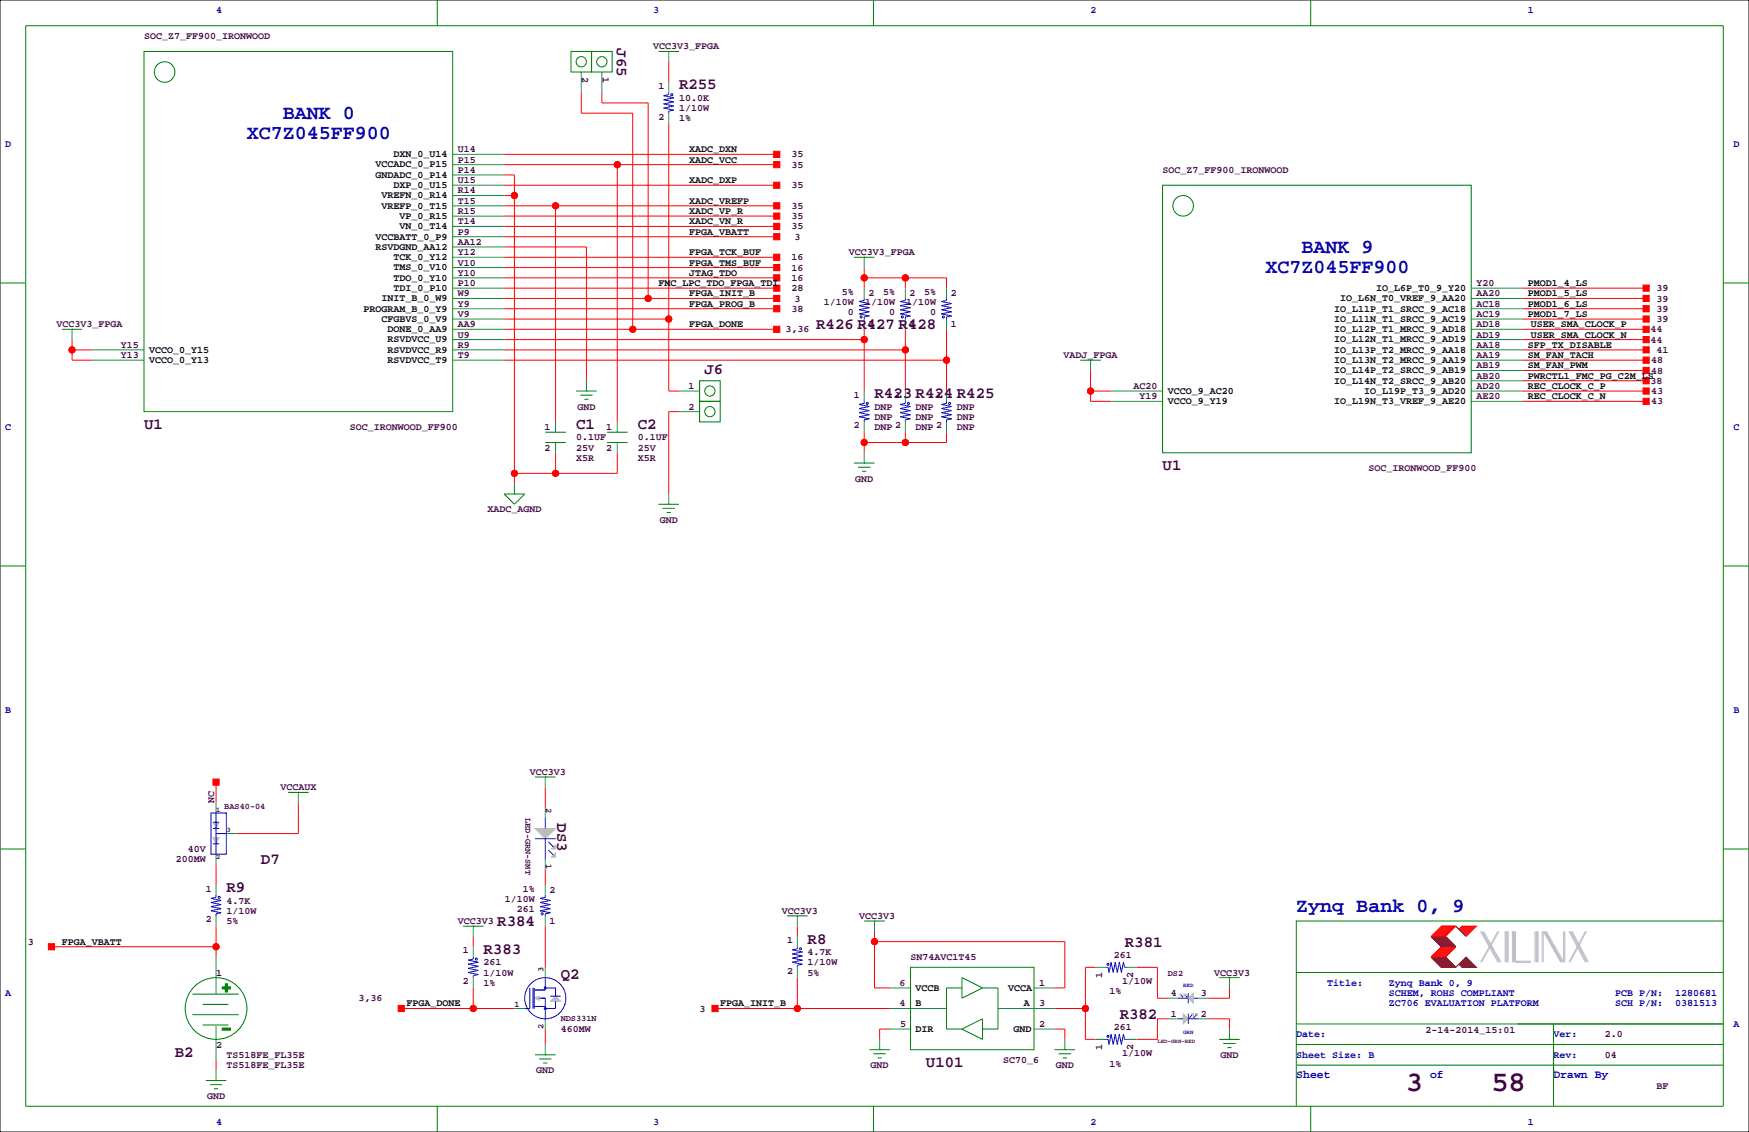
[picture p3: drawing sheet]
<svg xmlns="http://www.w3.org/2000/svg" width="432mm" height="279mm" viewBox="0 0 432 279" stroke-linecap="round" stroke-linejoin="round" font-family="sans-serif">
<path d="M0 0h431.8v279.4h-431.8z" fill="none" stroke="#000" stroke-width=".25"/>
<g fill="none" stroke="#f00" stroke-width=".25">
<path d="M165.1 15.2v5.1M124.5 38.1h67.3M143.5 22.9v5h12.7v53.4M148.6 22.9v2.5h11.4v48.3M165.1 30.5v66h2.5M124.5 43.2h2.5v76.2M124.5 48.3h2.5M124.5 50.8h67.3M124.5 58.4h67.3M124.5 40.6h67.3M124.5 55.9h67.3M124.5 53.3h67.3"/>
<path d="M124.5 45.7h67.3M137.2 50.8v53.3M152.4 40.6v63.5M124.5 76.2h67.3M124.5 71.1h67.3M124.5 73.7h67.3M124.5 78.7h40.6M124.5 68.6h67.3M124.5 63.5h67.3M124.5 61h20.3v33M124.5 66h67.3M213.4 68.6h20.3v2.5"/>
<path d="M213.4 66v5.1M223.5 68.6v2.5M375.9 76.2h30.5M375.9 71.1h30.5M375.9 73.7h30.5M375.9 78.7h30.5M17.8 86.4h5.1M17.8 83.8v5.1h5.1M124.5 81.3h67.3M124.5 86.4h99M124.5 88.9h109.2M124.5 83.8h88.9"/>
<path d="M213.4 81.3v15.2M223.5 81.3v15.2M233.7 81.3v15.2M269.2 96.5h5.1M269.2 91.4v7.7h5.1M375.9 81.3h30.5M375.9 86.4h30.5M375.9 88.9h30.5M375.9 96.5h30.5M375.9 99.1h30.5M375.9 83.8h30.5M375.9 94h30.5"/>
<path d="M375.9 91.4h30.5M137.2 111.8v5M152.4 111.8v5h-25.4M167.6 101.6h-2.5v20.3M213.4 106.7v5.1M223.5 106.7v2.5M233.7 106.7v2.5h-20.3M53.3 193v5.1M73.7 198.1v7.6h-15.3M134.6 194.3v5.1M53.3 213.4v5M134.6 214.6v3.8"/>
<path d="M12.7 233.7h40.6M53.3 228.6v7.6M116.8 231.1v2.6M134.6 228.6v10.2M196.8 228.6v2.5M215.9 232.4h47v11.4h-2.6M215.9 229.9v13.9h3.8M270.5 238.8h-2.5v17.7h2.5M280.7 238.8h5.1v7.6h2.5M355.9 233.7l-2.6 2.5h3.6l2.5-2.5M355.9 228.6h3.5l-2.5 2.5h-3.6zM356.1 233.7l-2.5 2.5"/>
<path d="M356.1 228.6l-2.5 2.5M356.4 233.7l-2.6 2.5M356.4 228.6l-2.6 2.5M356.6 233.7l-2.5 2.5M356.6 228.6l-2.5 2.5M356.9 233.7l-2.6 2.5M356.9 228.6l-2.6 2.5M357.1 233.7l-2.5 2.5M357.1 228.6l-2.5 2.5M357.4 233.7l-2.6 2.5M357.4 228.6l-2.6 2.5M357.6 233.7l-2.5 2.5"/>
<path d="M357.6 228.6l-2.5 2.5M357.9 233.7l-2.6 2.5M357.9 228.6l-2.6 2.5M358.1 233.7l-2.5 2.5M358.1 228.6l-2.5 2.5M358.4 233.7l-2.5 2.5M358.4 228.6l-2.5 2.5M358.6 233.7l-2.5 2.5M358.6 228.6l-2.5 2.5M358.9 233.7l-2.5 2.5M358.9 228.6l-2.5 2.5M359.2 233.7l-2.6 2.5"/>
<path d="M359.2 228.6l-2.6 2.5M360.2 229.4l.7-.8h3.6l-2.6 2.5M361.2 228.6l-.8 .8M361.4 228.6l-1 1M361.7 228.6l-1 1M361.9 228.6l-1.2 1.3M362.2 228.6l-1.3 1.3M362.5 228.6l-1.6 1.5M362.7 228.6l-1.5 1.5M363 228.6l-1.8 1.8M363.2 228.6l-1.8 1.8M363.5 228.6l-2.1 2"/>
<path d="M363.7 228.6l-2 2M364 228.6l-2.3 2.3M364.2 228.6l-2.3 2.3M99.1 248.9h27.9M116.8 243.8v5.1M134.6 254v3.8M176.5 248.9h43.2M196.8 241.3v7.6M219.7 254h-2.5v2.5M260.3 254h2.6v2.5M260.3 248.9h7.7M288.3 251.5h-2.5v5h-5.1"/>
<path d="M298.4 251.5h5.1v2.5M303.5 243.8v2.6h-5.1M53.3 261.6v2.6"/>
<circle cx="127" cy="48.3" r=".76"/>
<circle cx="137.2" cy="50.8" r=".76"/>
<circle cx="152.4" cy="40.6" r=".76"/>
<circle cx="160" cy="73.7" r=".76"/>
<circle cx="165.1" cy="78.7" r=".76"/>
<circle cx="213.4" cy="68.6" r=".76"/>
<circle cx="223.5" cy="68.6" r=".76"/>
<circle cx="17.8" cy="86.4" r=".76"/>
<circle cx="156.2" cy="81.3" r=".76"/>
<circle cx="213.4" cy="83.8" r=".76"/>
<circle cx="223.5" cy="86.4" r=".76"/>
<circle cx="233.7" cy="88.9" r=".76"/>
<circle cx="269.2" cy="96.5" r=".76"/>
<circle cx="127" cy="116.8" r=".76"/>
<circle cx="137.2" cy="116.8" r=".76"/>
<circle cx="213.4" cy="109.2" r=".76"/>
<circle cx="223.5" cy="109.2" r=".76"/>
<circle cx="53.3" cy="233.7" r=".76"/>
<circle cx="215.9" cy="232.4" r=".76"/>
<circle cx="116.8" cy="248.9" r=".76"/>
<circle cx="196.9" cy="248.9" r=".76"/>
<circle cx="268" cy="248.9" r=".76"/>
</g>
<g fill="#f00" stroke="#f00" stroke-width=".25">
<path d="M405.6 75.4h1.6v1.6h-1.6z" fill-rule="evenodd"/>
<path d="M405.6 70.4h1.6v1.5h-1.6z" fill-rule="evenodd"/>
<path d="M405.6 72.9h1.6v1.5h-1.6z" fill-rule="evenodd"/>
<path d="M405.6 78h1.6v1.5h-1.6z" fill-rule="evenodd"/>
<path d="M191 80.5h1.5v1.5h-1.5z" fill-rule="evenodd"/>
<path d="M191 72.9h1.5v1.5h-1.5z" fill-rule="evenodd"/>
<path d="M98.3 248.2h1.5v1.5h-1.5z" fill-rule="evenodd"/>
<path d="M11.9 232.9h1.6v1.5h-1.6z" fill-rule="evenodd"/>
<path d="M52.6 192.3h1.5v1.5h-1.5z" fill-rule="evenodd"/>
<path d="M191 50h1.5v1.6h-1.5z" fill-rule="evenodd"/>
<path d="M191 57.7h1.5v1.5h-1.5z" fill-rule="evenodd"/>
<path d="M191 62.7h1.5v1.6h-1.5z" fill-rule="evenodd"/>
<path d="M191 75.4h1.5v1.6h-1.5z" fill-rule="evenodd"/>
<path d="M191 39.9h1.5v1.5h-1.5z" fill-rule="evenodd"/>
<path d="M191 55.1h1.5v1.5h-1.5z" fill-rule="evenodd"/>
<path d="M191 52.6h1.5v1.5h-1.5z" fill-rule="evenodd"/>
<path d="M191 45h1.5v1.5h-1.5z" fill-rule="evenodd"/>
<path d="M191 37.3h1.5v1.6h-1.5z" fill-rule="evenodd"/>
<path d="M191 70.4h1.5v1.5h-1.5z" fill-rule="evenodd"/>
<path d="M191 65.3h1.5v1.5h-1.5z" fill-rule="evenodd"/>
<path d="M191 67.8h1.5v1.5h-1.5z" fill-rule="evenodd"/>
<path d="M175.8 248.2h1.5v1.5h-1.5z" fill-rule="evenodd"/>
<path d="M405.6 83.1h1.6v1.5h-1.6z" fill-rule="evenodd"/>
<path d="M405.6 80.5h1.6v1.5h-1.6z" fill-rule="evenodd"/>
<path d="M405.6 93.2h1.6v1.5h-1.6z" fill-rule="evenodd"/>
<path d="M405.6 90.7h1.6v1.5h-1.6z" fill-rule="evenodd"/>
<path d="M405.6 88.1h1.6v1.6h-1.6z" fill-rule="evenodd"/>
<path d="M405.6 95.8h1.6v1.5h-1.6z" fill-rule="evenodd"/>
<path d="M405.6 98.3h1.6v1.5h-1.6z" fill-rule="evenodd"/>
<path d="M405.6 85.6h1.6v1.5h-1.6z" fill-rule="evenodd"/>
<circle cx="215.9" cy="232.4" r=".76"/>
<circle cx="156.2" cy="81.3" r=".76"/>
<circle cx="160" cy="73.7" r=".76"/>
<circle cx="223.5" cy="109.2" r=".76"/>
<circle cx="213.4" cy="109.2" r=".76"/>
<circle cx="223.5" cy="68.6" r=".76"/>
<circle cx="213.4" cy="68.6" r=".76"/>
<circle cx="223.5" cy="86.4" r=".76"/>
<circle cx="17.8" cy="86.4" r=".76"/>
<circle cx="165.1" cy="78.7" r=".76"/>
<circle cx="116.8" cy="248.9" r=".76"/>
<circle cx="137.2" cy="116.8" r=".76"/>
<circle cx="127" cy="116.8" r=".76"/>
<circle cx="127" cy="48.3" r=".76"/>
<circle cx="53.3" cy="233.7" r=".76"/>
<circle cx="137.2" cy="50.8" r=".76"/>
<circle cx="152.4" cy="40.6" r=".76"/>
<circle cx="269.2" cy="96.5" r=".76"/>
<circle cx="213.4" cy="83.8" r=".76"/>
<circle cx="233.7" cy="88.9" r=".76"/>
<circle cx="268" cy="248.9" r=".76"/>
<circle cx="196.9" cy="248.9" r=".76"/>
</g>
<g fill="none" stroke="#008080" stroke-width=".25">
<path d="M143.5 17.8v5.1M148.6 17.8v5.1M165.1 12.7v2.5M111.8 38.1h12.7M165.1 20.3v2.6M165.1 27.9v2.6M111.8 58.4h12.7M111.8 55.9h12.7M111.8 53.3h12.7M111.8 50.8h12.7M111.8 48.3h12.7M111.8 45.7h12.7"/>
<path d="M111.8 43.2h12.7M111.8 40.6h12.7M111.8 78.7h12.7M111.8 76.2h12.7M111.8 73.7h12.7M111.8 71.1h12.7M111.8 68.6h12.7M111.8 66h12.7M111.8 63.5h12.7M111.8 61h12.7M213.4 63.5v2.5M213.4 71.1v2.6"/>
<path d="M213.4 78.7v2.6M223.5 71.1v2.6M223.5 78.7v2.6M233.7 71.1v2.6M233.7 78.7v2.6M363.2 78.7h12.7M363.2 76.2h12.7M363.2 73.7h12.7M363.2 71.1h12.7M17.8 81.3v2.5M22.9 88.9h12.7M22.9 86.4h12.7"/>
<path d="M111.8 88.9h12.7M111.8 86.4h12.7M111.8 83.8h12.7M111.8 81.3h12.7M144.8 94v2.5M167.6 96.5h5.1M213.4 96.5v2.6M223.5 96.5v2.6M233.7 96.5v2.6M269.2 88.9v2.5M274.3 96.5h12.7M274.3 99.1h12.7"/>
<path d="M363.2 96.5h12.7M363.2 88.9h12.7M363.2 86.4h12.7M363.2 83.8h12.7M363.2 81.3h12.7M363.2 99.1h12.7M363.2 94h12.7M363.2 91.4h12.7M127 119.4v2.5M137.2 104.1v2.6M137.2 109.2v2.6M152.4 104.1v2.6"/>
<path d="M152.4 109.2v2.6M167.6 101.6h5.1M213.4 104.1v2.6M213.4 111.8v2.5M223.5 104.1v2.6M233.7 104.1v2.6M165.1 121.9v2.6M53.3 198.1v2.6M73.7 195.6v2.5M134.6 191.8v2.5M134.6 199.4v2.5M53.3 210.8v2.6"/>
<path d="M53.3 218.4v2.6M55.9 205.7h2.5M134.6 212.1v2.5M134.6 218.4v2.6M53.3 226.1v2.5M53.3 236.2v9.2M116.8 228.6v2.5M116.8 233.7v2.5M134.6 226.1v2.5M134.6 238.8v2.5M196.8 226.1v2.5M196.8 231.1v2.6"/>
<path d="M196.8 238.8v2.5M215.9 227.3v2.6M270.5 238.8h2.5M278.1 238.8h2.6M53.3 253.2v8.4M116.8 241.3v2.5M127 248.9h2.5M134.6 251.5v2.5M134.6 257.8v2.5M217.2 256.5v2.6M219.7 248.9h14M219.7 254h5.1"/>
<path d="M219.7 243.8h5.1M246.4 248.9h13.9M255.3 254h5M255.3 243.8h5M262.9 256.5v2.6M270.5 256.5h2.5M278.1 256.5h2.6M288.3 246.4h2.5M288.3 251.5h2.5M295.9 246.4h2.5M295.9 251.5h2.5M303.5 241.3v2.5"/>
<path d="M303.5 254v2.5M53.3 264.2v2.5"/>
</g>
<g fill="none" stroke="#008000" stroke-width=".25">
<path d="M6.3 6.4h419.1v266.6h-419.1zM35.6 12.7h76.2v88.9h-76.2zM107.9 0v6.4M141 12.7h5v5.1h-5zM146 12.7h5.1v5.1h-5.1zM162.6 12.7h5M165.1 12.7h.1M215.6 0v6.4M323.6 0v6.4M287 45.7h76.2v66.1h-76.2zM0 69.8h6.3M210.8 63.5h5.1"/>
<path d="M213.4 63.5h.1M425.4 69.8h6.4M15.2 81.3h5.1M17.8 81.3h.1M142.2 96.5h5.1M143.3 97.5h3M144.3 98.6h1M144.8 96.5h.1M172.7 94h5.1v5.1h-5.1zM172.7 99.1h5.1v5h-5.1zM266.7 88.9h5.1M269.2 88.9h.1"/>
<path d="M134.6 109.2h5.1M134.6 106.7h5.1M149.9 109.2h5M149.9 106.7h5M210.8 114.3h5.1M211.8 115.3h3.1M212.9 116.3h1M213.4 114.3h.1M0 139.7h6.3M124.5 121.9h5l-2.5 2.6zM127 121.9h.1M162.6 124.5h5"/>
<path d="M163.6 125.5h3M164.6 126.5h1M165.1 124.5h.1M425.4 139.7h6.4M71.1 195.6h5.1M73.7 195.6h.1M132.1 191.8h5.1M134.6 191.8h.1M0 209.5h6.3M425.4 209.5h6.4M114.3 228.6h5.1M116.8 228.6h.1"/>
<path d="M194.3 226.1h5.1M196.8 226.1h.1M213.4 227.3h5M215.9 227.3h.1M224.8 238.8h30.5v20.3h-30.5zM425.4 227.3h-105.4v35.6M43.2 243.8h.1M47.5 245.4h11.4M47.5 250.4h11.4M50 253h6.4M50 247.9h6.4M53.3 241.3h.1"/>
<path d="M214.6 259.1h5.1M217.2 259.1h.1M237.5 241.3l5.1 2.5-5.1 2.6zM237.5 243.8h-3.8v10.2h3.8M237.5 254l5.1-2.5v5zM242.6 243.8h3.8v10.2h-3.8M260.3 259.1h5.1M262.9 259.1h.1M301 241.3h5.1M301 256.5h5.1M302 257.6h3.1M303 258.6h1"/>
<path d="M303.5 241.3h.1M303.5 256.5h.1M320 257.8h105.4M320 252.7h105.4M320 240h105.4M383.5 252.7v20.3M50.8 266.7h5.1M51.8 267.7h3.1M52.8 268.7h1M53.3 266.7h.1M107.9 273v6.4M132.1 260.3h5.1"/>
<path d="M133.1 261.4h3M134.1 262.4h1M134.6 260.3h.1M215.6 260.1h3.1M215.6 273v6.4M216.7 261.1h1M261.4 260.1h3M262.4 261.1h1M320 262.9v10.1M320 262.9h105.4M323.6 273v6.4M383.5 264.2h.1"/>
<circle cx="40.6" cy="17.8" r="2.54"/>
<circle cx="143.5" cy="15.2" r="1.27"/>
<circle cx="148.6" cy="15.2" r="1.27"/>
<circle cx="292.1" cy="50.8" r="2.54"/>
<circle cx="175.3" cy="96.5" r="1.27"/>
<circle cx="175.3" cy="101.6" r="1.27"/>
<circle cx="53.3" cy="248.9" r="7.6"/>
</g>
<g fill="none" stroke="#00f" stroke-width=".25">
<path d="M165.1 22.9v.5l-1.3 .2 2.6 .5-2.6 .5 2.6 .5-2.6 .6 2.6 .5-2.6 .5 2.6 .5-1.3 .2v.5M213.4 73.7v.5l-1.3 .2 2.5 .5-2.5 .5 2.5 .5-2.5 .6 2.5 .5-2.5 .5 2.5 .5-1.2 .2v.5M223.5 73.7v.5l-1.3 .2 2.6 .5-2.6 .5 2.6 .5-2.6 .6 2.6 .5-2.6 .5 2.6 .5-1.3 .2v.5M233.7 73.7v.5l-1.3 .2 2.5 .5-2.5 .5 2.5 .5-2.5 .6 2.5 .5-2.5 .5 2.5 .5-1.2 .2v.5M213.4 99.1v.5l-1.3 .2 2.5 .5-2.5 .5 2.5 .5-2.5 .6 2.5 .5-2.5 .5 2.5 .5-1.2 .2v.5M223.5 99.1v.5l-1.3 .2 2.6 .5-2.6 .5 2.6 .5-2.6 .6 2.6 .5-2.6 .5 2.6 .5-1.3 .2v.5M233.7 99.1v.5l-1.3 .2 2.5 .5-2.5 .5 2.5 .5-2.5 .6 2.5 .5-2.5 .5 2.5 .5-1.2 .2v.5M52.1 200.7h3.8v10.1h-3.8zM52.6 202.9h1.5M52.6 208.3h1.5M52.6 204.5h1.5M53.3 205.7h2.6"/>
<path d="M53.3 200.7v10.1M132.1 207h5.1M134.6 201.9v2.6M134.6 207v5.1M135.4 207.8l1.3 1.2M135.4 209.8l1.3 1.3M53.3 221v.5l-1.2 .2 2.5 .5-2.5 .6 2.5 .5-2.5 .5 2.5 .5-2.5 .5 2.5 .5-1.3 .3v.5M116.8 236.2v.5l-1.2 .3 2.5 .5-2.5 .5 2.5 .5-2.5 .5 2.5 .5-2.5 .5 2.5 .5-1.3 .3v.5M134.6 221v.5l-1.3 .2 2.6 .5-2.6 .6 2.6 .5-2.6 .5 2.6 .5-2.6 .5 2.6 .5-1.3 .3v.5M196.8 233.7v.5l-1.2 .2 2.5 .5-2.5 .6 2.5 .5-2.5 .5 2.5 .5-2.5 .5 2.5 .5-1.3 .3v.5M273 238.8h.6l.2 1.2 .5-2.5 .5 2.5 .5-2.5 .5 2.5 .6-2.5 .5 2.5 .5-2.5 .2 1.3h.5M130.8 243.8v5.1h-1.3"/>
<path d="M131.6 243.8v5.1M131.8 243.8v5.1M131.8 248.4h2.8M133.1 246.4h1.5v5.1M134.6 241.3v3h-2.8M134.6 243.8h2.6v2.1M135.9 245.9h2.5M137.2 247.1v1.8h-2.6M273 256.5h.6l.2 1.3 .5-2.5 .5 2.5 .5-2.5 .5 2.5 .6-2.5 .5 2.5 .5-2.5 .2 1.2h.5M290.8 246.4h2.6M290.8 251.5h1.3M291.3 245.4l.8 .7"/>
<path d="M292.4 245.4l.7 .7M293.4 251.5h2.5M293.4 245.1v2.5M293.4 250.2v2.5M294.4 250.4l-.8 .8M294.6 246.4h1.3M295.4 250.4l-.8 .8"/>
<circle cx="165.9" cy="23.4" r=".25"/>
<circle cx="212.6" cy="78.2" r=".25"/>
<circle cx="222.8" cy="78.2" r=".25"/>
<circle cx="232.9" cy="78.2" r=".25"/>
<circle cx="214.1" cy="99.6" r=".25"/>
<circle cx="224.3" cy="99.6" r=".25"/>
<circle cx="234.4" cy="99.6" r=".25"/>
<circle cx="54.1" cy="221.5" r=".25"/>
<circle cx="117.6" cy="236.7" r=".25"/>
<circle cx="133.9" cy="225.6" r=".25"/>
<circle cx="197.6" cy="234.2" r=".25"/>
<circle cx="273.6" cy="238" r=".25"/>
<circle cx="134.6" cy="246.4" r="5.1"/>
<circle cx="134.6" cy="248.9" r=".25"/>
<circle cx="134.6" cy="243.8" r=".25"/>
<circle cx="273.6" cy="255.8" r=".25"/>
</g>
<g fill="#c0c0c0" stroke="#c0c0c0" stroke-width=".25">
<path d="M132.1 204.5h5.1l-2.6 2.5z" fill-rule="evenodd"/>
<path d="M137.2 208.5v1h-1.1z" fill-rule="evenodd"/>
<path d="M137.2 210.6v1h-1.1z" fill-rule="evenodd"/>
<path d="M131.8 246.4l1.3-.5v1z" fill-rule="evenodd"/>
<path d="M137.2 245.9l1.2 1.2h-2.5z" fill-rule="evenodd"/>
<path d="M52.6 202.9h1.5l-.8 1.6z" fill-rule="evenodd"/>
<path d="M52.6 206.8h1.5l-.8 1.5z" fill-rule="evenodd"/>
<path d="M292.1 250.2l1.3 1.3-1.3 1.2z" fill-rule="evenodd"/>
<path d="M295.1 250.2h.6v.5z" fill-rule="evenodd"/>
<path d="M293.4 246.4l1.2-1.3v2.5z" fill-rule="evenodd"/>
<path d="M292.4 245.4h.5l-.5 .5z" fill-rule="evenodd"/>
<path d="M291.3 245.4h.5l-.5 .5z" fill-rule="evenodd"/>
<path d="M294.1 250.2h.5v.5z" fill-rule="evenodd"/>
</g>
<g fill="#008000" stroke="#008000" stroke-width=".25">
<path d="M54.9 253.7h2v.6h-2z" fill-rule="evenodd"/>
<path d="M55.6 242.8h.5v.8h.8v.5h-.8v.8h-.5v-.8h-.7v-.5h.7z" fill-rule="evenodd"/>
</g>
<g fill="none" stroke="#800000" stroke-width=".25">
<path d="M353.3 236.2l2.6 2.6h3.5M353.3 231.1l2.6 2.6M353.6 231.1l2.5 2.6M353.6 236.2l2.5 2.6M353.8 231.1l2.6 2.6M353.8 236.2l2.6 2.6M354.1 231.1l2.5 2.6M354.1 236.2l2.5 2.6M354.3 231.1l2.6 2.6M354.3 236.2l2.6 2.6M354.6 231.1l2.5 2.6M354.6 236.2l2.5 2.6"/>
<path d="M354.8 231.1l2.6 2.6M354.8 236.2l2.6 2.6M355.1 231.1l2.5 2.6M355.1 236.2l2.5 2.6M355.3 231.1l2.6 2.6M355.3 236.2l2.6 2.6M355.6 231.1l2.5 2.6M355.6 236.2l2.5 2.6M355.9 231.1l2.5 2.6M355.9 236.2l2.5 2.6M356.1 231.1l2.5 2.6M356.1 236.2l2.5 2.6"/>
<path d="M356.4 231.1l2.5 2.6M356.4 236.2l2.5 2.6M356.6 231.1l2.6 2.6M356.6 236.2l2.6 2.6M356.9 231.1l2.5 2.6M356.9 236.2l2.5 2.6M359.4 228.6l2.5 2.5M360.2 238l.7 .8h3.6l-2.6-2.6-2.5 2.6M360.4 237.7l1 1.1M360.4 238l.8 .8M360.7 237.5l1.2 1.3M360.7 237.7l1 1.1"/>
<path d="M360.9 237.2l1.6 1.6M360.9 237.5l1.3 1.3M361.2 237l1.8 1.8M361.2 237.2l1.5 1.6M361.4 236.7l2.1 2.1M361.4 237l1.8 1.8M361.7 236.5l2.3 2.3M361.7 236.7l2 2.1M361.9 236.5l2.3 2.3"/>
</g>
<g fill="none" stroke="#c0c0c0" stroke-width=".25">
<path d="M365.5 229.9l4.3 7.6M365.8 229.9l4.3 7.6M366 229.9l4.3 7.6M366.3 229.9l4.3 7.6M369.8 229.9l-4.3 7.6M370.1 229.9l-4.3 7.6M371.6 229.9v7.6M371.9 229.9v7.6M372.1 229.9v7.6M372.4 229.9v7.6M373.4 229.9v7.6M373.6 229.9v7.6"/>
<path d="M373.9 229.9v7.6M374.1 229.9v7.6h3.9M374.1 237.2h3.9M379 229.9v7.6M379.2 229.9v7.6M379.5 229.9v7.6M379.7 229.9v7.6M380.7 229.9v7.6M381 237.5v-7.6l4.3 7.6M381.3 229.9l4.3 7.6M381.5 229.9l4.3 7.6M381.8 229.9l4.3 7.6v-7.6"/>
<path d="M386.3 229.9v7.6M387.3 229.9l4.1 7.6M387.6 229.9l4.1 7.6M387.9 229.9l4 7.6M388.1 229.9l4.1 7.6M391.4 229.9l-4.1 7.6M391.7 229.9l-4.1 7.6"/>
</g>
<g font-size="7.1" fill="#400040">
<text x="347" y="269.3">3</text>
<text x="368.2" y="269.3">58</text>
</g>
<g font-size="4.9" fill="#0000a0">
<text x="69.8" y="29.3">BANK 0</text>
<text x="61" y="34.4">XC7Z045FF900</text>
<text x="321.3" y="62.3">BANK 9</text>
<text x="312.4" y="67.4">XC7Z045FF900</text>
<text x="320" y="225.1">Zynq Bank 0, 9</text>
</g>
<g font-size="3.9" fill="#400040">
<text x="152.2" y="11.9" transform="rotate(90 152.2 11.9)">J65</text>
<text x="167.6" y="22.1">R255</text>
<text x="201.5" y="81.3">R426 R427 R428</text>
<text x="173.9" y="92.4">J6</text>
<text x="215.9" y="98.3">R423 R424 R425</text>
<text x="35.6" y="105.9">U1</text>
<text x="142.2" y="105.9">C1</text>
<text x="157.5" y="105.9">C2</text>
<text x="287" y="116">U1</text>
<text x="137.5" y="203.2" transform="rotate(90 137.5 203.2)">DS3</text>
<text x="64.4" y="213.3">D7</text>
<text x="55.9" y="220.2">R9</text>
<text x="122.8" y="228.6">R384</text>
<text x="199.4" y="232.9">R8</text>
<text x="277.7" y="233.7">R381</text>
<text x="119.4" y="235.4">R383</text>
<text x="138.4" y="241.5">Q2</text>
<text x="276.4" y="251.5">R382</text>
<text x="43.2" y="260.8">B2</text>
<text x="228.6" y="263.4">U101</text>
</g>
<g font-size="2.8" fill="#0000a0">
<text x="320" y="266.1">Sheet</text>
<text x="353.1" y="266.1">of</text>
<text x="383.5" y="266.1">Drawn By</text>
</g>
<g font-size="2.5" fill="#0000a0">
<text x="53.3" y="3.3">4</text>
<text x="161.3" y="3.3">3</text>
<text x="269.2" y="3.3">2</text>
<text x="377.2" y="3.3">1</text>
<text x="1.3" y="36.3">D</text>
<text x="428" y="36.3">D</text>
<text x="1.3" y="106.2">C</text>
<text x="428" y="106.2">C</text>
<text x="1.3" y="176">B</text>
<text x="428" y="176">B</text>
<text x="1.3" y="245.9">A</text>
<text x="327.7" y="243.3">Title:</text>
<text x="342.9" y="245.9">SCHEM, ROHS COMPLIANT</text>
<text x="342.9" y="243.3">Zynq Bank 0, 9</text>
<text x="398.8" y="245.9">PCB P/N:</text>
<text x="413.6" y="245.9">1280681</text>
<text x="342.9" y="248.4">ZC706 EVALUATION PLATFORM</text>
<text x="398.8" y="248.4">SCH P/N:</text>
<text x="413.6" y="248.4">0381513</text>
<text x="320" y="256">Date:</text>
<text x="383.5" y="256">Ver:</text>
<text x="428" y="253.5">A</text>
<text x="320" y="261.1">Sheet Size: B</text>
<text x="383.5" y="261.1">Rev:</text>
<text x="53.3" y="277.6">4</text>
<text x="161.3" y="277.6">3</text>
<text x="269.2" y="277.6">2</text>
<text x="377.2" y="277.6">1</text>
</g>
<g font-size="2.5" fill="#400040">
<text x="35.6" y="9.7">SOC_Z7_FF900_IRONWOOD</text>
<text x="161.3" y="12.2">VCC3V3_FPGA</text>
<text x="143.7" y="19.1" transform="rotate(90 143.7 19.1)">2</text>
<text x="148.8" y="19.1" transform="rotate(90 148.8 19.1)">1</text>
<text x="162.6" y="21.9">1</text>
<text x="162.6" y="29.6">2</text>
<text x="167.6" y="30">1%</text>
<text x="167.6" y="27.4">1/10W</text>
<text x="167.6" y="24.9">10.0K</text>
<text x="113" y="40.1">P15</text>
<text x="113" y="37.6">U14</text>
<text x="195.4" y="38.9">35</text>
<text x="195.4" y="41.4">35</text>
<text x="113" y="47.8">R14</text>
<text x="113" y="45.2">U15</text>
<text x="113" y="42.7">P14</text>
<text x="195.4" y="46.5">35</text>
<text x="287" y="42.7">SOC_Z7_FF900_IRONWOOD</text>
<text x="113" y="52.8">R15</text>
<text x="113" y="50.3">T15</text>
<text x="195.4" y="51.6">35</text>
<text x="113" y="57.9">P9</text>
<text x="113" y="55.4">T14</text>
<text x="195.4" y="54.1">35</text>
<text x="195.4" y="56.6">35</text>
<text x="196.1" y="59.2">3</text>
<text x="113" y="65.5">V10</text>
<text x="113" y="63">Y12</text>
<text x="113" y="60.5">AA12</text>
<text x="195.4" y="64.3">16</text>
<text x="209.5" y="63">VCC3V3_FPGA</text>
<text x="113" y="70.6">P10</text>
<text x="113" y="68.1">Y10</text>
<text x="195.4" y="69.3">16</text>
<text x="195.4" y="66.8">16</text>
<text x="195.4" y="71.9">28</text>
<text x="364.5" y="70.6">Y20</text>
<text x="408.9" y="71.9">39</text>
<text x="113" y="75.7">Y9</text>
<text x="113" y="73.2">W9</text>
<text x="195.4" y="77">38</text>
<text x="196.1" y="74.4">3</text>
<text x="203.4" y="75.3">1/10W</text>
<text x="207.9" y="72.7">5%</text>
<text x="209.3" y="77.8">0</text>
<text x="213.6" y="75.3">1/10W</text>
<text x="214.4" y="73.2">2</text>
<text x="218" y="72.7">5%</text>
<text x="219.5" y="77.8">0</text>
<text x="223.7" y="75.3">1/10W</text>
<text x="224.6" y="73.2">2</text>
<text x="228.2" y="72.7">5%</text>
<text x="229.7" y="77.8">0</text>
<text x="234.7" y="73.2">2</text>
<text x="364.5" y="75.7">AC18</text>
<text x="364.5" y="73.2">AA20</text>
<text x="408.9" y="74.4">39</text>
<text x="408.9" y="77">39</text>
<text x="14" y="80.8">VCC3V3_FPGA</text>
<text x="113" y="83.3">U9</text>
<text x="113" y="80.8">AA9</text>
<text x="113" y="78.2">V9</text>
<text x="193.9" y="82">3,36</text>
<text x="214.4" y="80.8">1</text>
<text x="224.6" y="80.8">1</text>
<text x="234.7" y="80.8">1</text>
<text x="364.5" y="83.3">AD19</text>
<text x="364.5" y="80.8">AD18</text>
<text x="364.5" y="78.2">AC19</text>
<text x="407.5" y="82">44</text>
<text x="408.9" y="79.5">39</text>
<text x="29.8" y="88.4">Y13</text>
<text x="29.8" y="85.9">Y15</text>
<text x="113" y="88.4">T9</text>
<text x="113" y="85.9">R9</text>
<text x="262.6" y="88.4">VADJ_FPGA</text>
<text x="364.5" y="88.4">AA19</text>
<text x="364.5" y="85.9">AA18</text>
<text x="407.5" y="84.6">44</text>
<text x="407.7" y="89.7">48</text>
<text x="408.9" y="87.1">41</text>
<text x="364.5" y="93.5">AB20</text>
<text x="364.5" y="90.9">AB19</text>
<text x="407.5" y="94.7">38</text>
<text x="407.7" y="92.2">48</text>
<text x="142.6" y="101.1">GND</text>
<text x="170" y="96">1</text>
<text x="170" y="101.1">2</text>
<text x="210.8" y="98.1">1</text>
<text x="215.9" y="101.1">DNP</text>
<text x="221" y="98.1">1</text>
<text x="226.1" y="101.1">DNP</text>
<text x="231.1" y="98.1">1</text>
<text x="236.2" y="101.1">DNP</text>
<text x="279.8" y="96">AC20</text>
<text x="281.3" y="98.6">Y19</text>
<text x="364.5" y="98.6">AE20</text>
<text x="364.5" y="96">AD20</text>
<text x="407.7" y="99.8">43</text>
<text x="407.7" y="97.3">43</text>
<text x="86.4" y="106.2">SOC_IRONWOOD_FF900</text>
<text x="134.4" y="106.2">1</text>
<text x="149.6" y="106.2">1</text>
<text x="210.8" y="105.8">2</text>
<text x="215.9" y="106.2">DNP 2</text>
<text x="215.9" y="103.6">DNP</text>
<text x="226.1" y="103.6">DNP</text>
<text x="226.1" y="106.2">DNP 2</text>
<text x="236.2" y="106.2">DNP</text>
<text x="236.2" y="103.6">DNP</text>
<text x="134.4" y="111.3">2</text>
<text x="142.2" y="113.8">X5R</text>
<text x="142.2" y="111.3">25V</text>
<text x="142.2" y="108.7">0.1UF</text>
<text x="149.6" y="111.3">2</text>
<text x="157.5" y="108.7">0.1UF</text>
<text x="157.5" y="111.3">25V</text>
<text x="157.5" y="113.8">X5R</text>
<text x="211.1" y="118.9">GND</text>
<text x="337.8" y="116.3">SOC_IRONWOOD_FF900</text>
<text x="120.3" y="126.5">XADC_AGND</text>
<text x="162.9" y="129">GND</text>
<text x="130.8" y="191.3">VCC3V3</text>
<text x="69.2" y="195.1">VCCAUX</text>
<text x="52.8" y="198.1" transform="rotate(-90 52.8 198.1)">NC</text>
<text x="43.4" y="212.9">200MW</text>
<text x="46.4" y="210.3">40V</text>
<text x="50.8" y="220.1">1</text>
<text x="129.1" y="220.1">1%</text>
<text x="135.7" y="220.5">2</text>
<text x="50.8" y="227.7">2</text>
<text x="55.9" y="223">4.7K</text>
<text x="55.9" y="225.6">1/10W</text>
<text x="124.7" y="222.6">1/10W</text>
<text x="127.6" y="225.1">261</text>
<text x="193" y="225.6">VCC3V3</text>
<text x="212.1" y="226.8">VCC3V3</text>
<text x="6.9" y="233.2">3</text>
<text x="55.9" y="228.1">5%</text>
<text x="113" y="228.1">VCC3V3</text>
<text x="135.7" y="228.1">1</text>
<text x="194.3" y="232.8">1</text>
<text x="114.3" y="235.3">1</text>
<text x="119.4" y="238.3">261</text>
<text x="199.4" y="238.3">1/10W</text>
<text x="199.4" y="235.7">4.7K</text>
<text x="224.8" y="237">SN74AVC1T45</text>
<text x="275" y="236.6">261</text>
<text x="53.3" y="240.8">1</text>
<text x="114.3" y="242.9">2</text>
<text x="119.4" y="240.8">1/10W</text>
<text x="119.4" y="243.3">1%</text>
<text x="194.3" y="240.4">2</text>
<text x="199.4" y="240.8">5%</text>
<text x="222" y="243.3">6</text>
<text x="256.5" y="243.3">1</text>
<text x="272.1" y="241.3" transform="rotate(-90 272.1 241.3)">1</text>
<text x="273.9" y="245.5">1%</text>
<text x="277.1" y="242.9">1/10W</text>
<text x="279.7" y="241.3" transform="rotate(-90 279.7 241.3)">2</text>
<text x="289.1" y="245.9">4</text>
<text x="296.5" y="245.9">3</text>
<text x="299.7" y="240.8">VCC3V3</text>
<text x="88.5" y="247.1">3,36</text>
<text x="172.7" y="249.7">3</text>
<text x="222" y="248.4">4</text>
<text x="256.5" y="248.4">3</text>
<text x="289.1" y="251">1</text>
<text x="296.5" y="251">2</text>
<text x="138.4" y="254.8">460MW</text>
<text x="222.2" y="253.5">5</text>
<text x="256.5" y="253.5">2</text>
<text x="275" y="254.3">261</text>
<text x="351.9" y="255">2-14-2014_15:01</text>
<text x="396.2" y="256">2.0</text>
<text x="53.3" y="258.6">2</text>
<text x="55.9" y="261.1">TS518FE_FL35E</text>
<text x="55.9" y="263.7">TS518FE_FL35E</text>
<text x="214.9" y="263.7">GND</text>
<text x="247.6" y="262.4">SC70_6</text>
<text x="260.7" y="263.7">GND</text>
<text x="272.1" y="259.1" transform="rotate(-90 272.1 259.1)">1</text>
<text x="273.9" y="263.2">1%</text>
<text x="277.1" y="260.7">1/10W</text>
<text x="279.7" y="259.1" transform="rotate(-90 279.7 259.1)">2</text>
<text x="301.3" y="261.1">GND</text>
<text x="396.2" y="261.1">04</text>
<text x="132.4" y="264.9">GND</text>
<text x="408.9" y="268.7">BF</text>
<text x="51.1" y="271.3">GND</text>
</g>
<g font-size="2.5">
<text x="92.7" y="41.3">VCCADC_0_P15</text>
<text x="97.2" y="38.8">DXN_0_U14</text>
<text x="170.2" y="37.6">XADC_DXN</text>
<text x="170.2" y="40.1">XADC_VCC</text>
<text x="92.7" y="43.9">GNDADC_0_P14</text>
<text x="97.2" y="46.4">DXP_0_U15</text>
<text x="170.2" y="45.2">XADC_DXP</text>
<text x="94.2" y="51.5">VREFP_0_T15</text>
<text x="94.2" y="49">VREFN_0_R14</text>
<text x="170.2" y="52.8">XADC_VP_R</text>
<text x="170.2" y="50.3">XADC_VREFP</text>
<text x="92.7" y="59.1">VCCBATT_0_P9</text>
<text x="98.6" y="56.6">VN_0_T14</text>
<text x="98.6" y="54">VP_0_R15</text>
<text x="170.2" y="55.4">XADC_VN_R</text>
<text x="170.2" y="57.9">FPGA_VBATT</text>
<text x="92.7" y="61.7">RSVDGND_AA12</text>
<text x="97.2" y="64.2">TCK_0_Y12</text>
<text x="170.2" y="65.5">FPGA_TMS_BUF</text>
<text x="170.2" y="63">FPGA_TCK_BUF</text>
<text x="97.2" y="71.8">TDI_0_P10</text>
<text x="97.2" y="69.3">TDO_0_Y10</text>
<text x="97.2" y="66.7">TMS_0_V10</text>
<text x="162.6" y="70.6">FMC_LPC_TDO_FPGA_TDI</text>
<text x="170.2" y="68.1">JTAG_TDO</text>
<text x="339.7" y="71.8">IO_L6P_T0_9_Y20</text>
<text x="377.2" y="70.6">PMOD1_4_LS</text>
<text x="89.7" y="76.9">PROGRAM_B_0_Y9</text>
<text x="94.2" y="74.4">INIT_B_0_W9</text>
<text x="170.2" y="75.7">FPGA_PROG_B</text>
<text x="170.2" y="73.2">FPGA_INIT_B</text>
<text x="329.4" y="76.9">IO_L11P_T1_SRCC_9_AC18</text>
<text x="330.8" y="74.4">IO_L6N_T0_VREF_9_AA20</text>
<text x="377.2" y="73.2">PMOD1_5_LS</text>
<text x="377.2" y="75.7">PMOD1_6_LS</text>
<text x="94.2" y="79.4">CFGBVS_0_V9</text>
<text x="95.7" y="82">DONE_0_AA9</text>
<text x="170.2" y="80.8">FPGA_DONE</text>
<text x="329.4" y="82">IO_L12P_T1_MRCC_9_AD18</text>
<text x="329.4" y="79.4">IO_L11N_T1_SRCC_9_AC19</text>
<text x="377.2" y="78.2">PMOD1_7_LS</text>
<text x="378" y="80.8">USER_SMA_CLOCK_P</text>
<text x="378" y="83.3">USER_SMA_CLOCK_N</text>
<text x="36.8" y="89.6">VCCO_0_Y13</text>
<text x="36.8" y="87.1">VCCO_0_Y15</text>
<text x="95.7" y="89.6">RSVDVCC_T9</text>
<text x="95.7" y="87.1">RSVDVCC_R9</text>
<text x="95.7" y="84.5">RSVDVCC_U9</text>
<text x="329.4" y="89.6">IO_L13N_T2_MRCC_9_AA19</text>
<text x="329.4" y="87.1">IO_L13P_T2_MRCC_9_AA18</text>
<text x="329.4" y="84.5">IO_L12N_T1_MRCC_9_AD19</text>
<text x="377.2" y="85.9">SFP_TX_DISABLE</text>
<text x="377.2" y="88.4">SM_FAN_TACH</text>
<text x="329.4" y="94.7">IO_L14N_T2_SRCC_9_AB20</text>
<text x="329.4" y="92.1">IO_L14P_T2_SRCC_9_AB19</text>
<text x="377.2" y="90.9">SM_FAN_PWM</text>
<text x="377.2" y="93.5">PWRCTL1_FMC_PG_C2M_LS</text>
<text x="288.3" y="99.8">VCCO_9_Y19</text>
<text x="288.3" y="97.2">VCCO_9_AC20</text>
<text x="329.4" y="99.8">IO_L19N_T3_VREF_9_AE20</text>
<text x="336.8" y="97.2">IO_L19P_T3_9_AD20</text>
<text x="377.2" y="98.6">REC_CLOCK_C_N</text>
<text x="377.2" y="96">REC_CLOCK_C_P</text>
<text x="15.2" y="233.2">FPGA_VBATT</text>
<text x="226.1" y="244.6">VCCB</text>
<text x="248.9" y="244.6">VCCA</text>
<text x="100.3" y="248.4">FPGA_DONE</text>
<text x="177.8" y="248.4">FPGA_INIT_B</text>
<text x="226.1" y="248.4">B</text>
<text x="252.7" y="248.4">A</text>
<text x="226.1" y="254.8">DIR</text>
<text x="250.2" y="254.8">GND</text>
</g>
<g font-size="2.1" fill="#400040">
<text x="55.4" y="199.7">BAS40-04</text>
<text x="129.7" y="201.9" transform="rotate(90 129.7 201.9)">LED-GRN-SMT</text>
<text x="134.8" y="199.4" transform="rotate(90 134.8 199.4)">2</text>
<text x="134.8" y="213.4" transform="rotate(90 134.8 213.4)">1</text>
<text x="134.2" y="240" transform="rotate(-90 134.2 240)">3</text>
<text x="288.3" y="240.9">DS2</text>
<text x="127" y="248.5">1</text>
<text x="134.2" y="254" transform="rotate(-90 134.2 254)">2</text>
<text x="138.4" y="252">NDS331N</text>
</g>
<g font-size="1.8" fill="#400040">
<text x="53.3" y="200.3">1</text>
<text x="55.9" y="205.4">3</text>
<text x="53.3" y="212">2</text>
</g>
<g font-size="1.4" fill="#0000a0">
<text x="292.1" y="243.6">RED</text>
<text x="292.1" y="255.2">GRN</text>
</g>
<text font-size="1.4" fill="#400040" x="285.8" y="257.5">LED-GRN-RED</text>
</svg>
